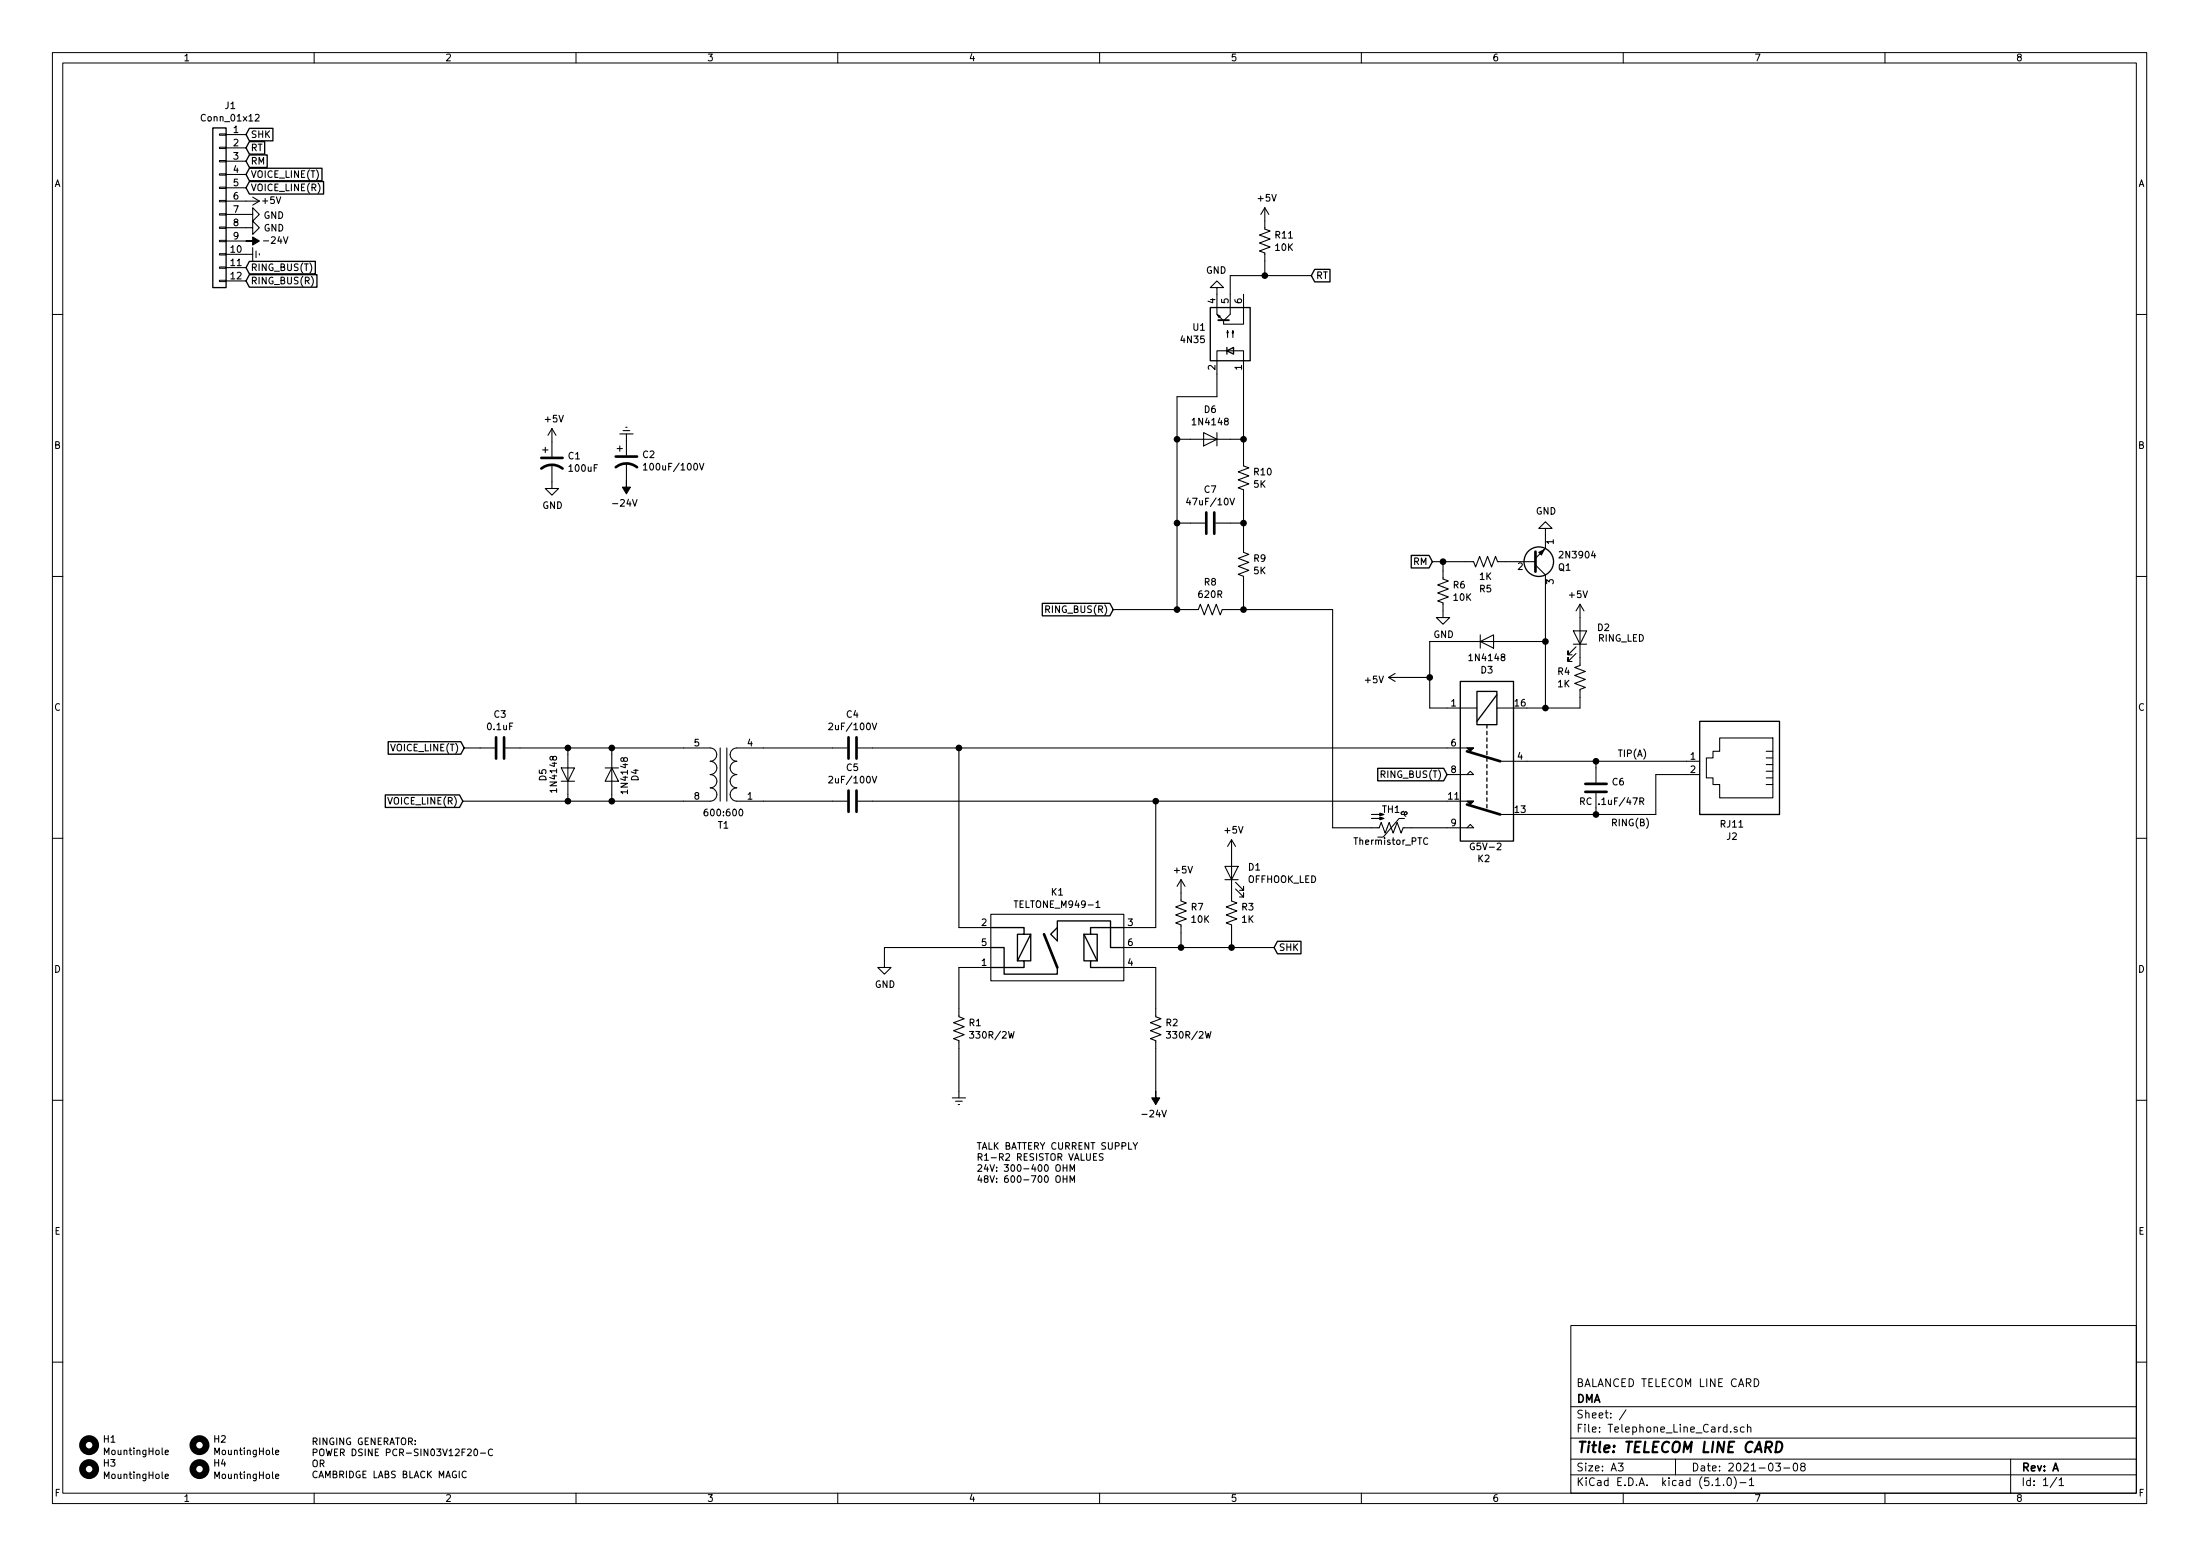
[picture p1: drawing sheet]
<svg xmlns="http://www.w3.org/2000/svg" width="420mm" height="297mm" viewBox="0 0 420 297" stroke-linecap="round" stroke-linejoin="round" font-family="sans-serif">
<g fill="none" stroke="#000" stroke-width=".19">
<path d="M10 10h400v277h-400zM12 12h396v273.1h-396zM60 10v2M110 10v2M160 10v2M210 10v2M260 10v2M310 10v2M360 10v2M41.9 38.3h1.3v.2h-1.3zM41.9 35.7h1.3v.3h-1.3zM41.9 33.2h1.3v.2h-1.3z"/>
<path d="M41.9 30.6h1.3v.3h-1.3zM41.9 28.1h1.3v.3h-1.3zM41.9 25.6h1.3v.2h-1.3zM41.9 53.5h1.3v.3h-1.3zM41.9 51h1.3v.2h-1.3zM41.9 48.4h1.3v.3h-1.3zM41.9 45.9h1.3v.2h-1.3zM41.9 43.3h1.3v.3h-1.3zM41.9 40.8h1.3v.3h-1.3zM10 60h2M408 60h2M10 110h2"/>
<path d="M408 110h2M10 160h2M408 160h2M10 210h2M408 210h2M300 253h108v32.1h-108zM10 260h2M300 278.5h108M300 274.5h108M300 268.5h108M309 279.3h1l-.5 .6 .4 .1v.7l-.2 .1-.7-.1M310.5 269.1l-1.2 2"/>
<path d="M320 278.5v3M330.5 273.3v.1M331.7 272.5a.37 .37 0 0 0-.5 .1v.2l.5 .2 .1 .1-.2 .3-.4-.1M333.1 272.5l-.4-.1-.3 .3 .1 .6 .2 .1 .4-.1M333.7 272.5h.1a.37 .37 0 0 1 .6 .1v.8M333.7 271.9v1.5M335 263.2a.76 .76 0 0 1 .9 .8 .76 .76 0 0 1-.9 .7zM339.1 279.3h.9l-.5 .6 .5 .1v.7l-.2 .1-.7-.1M342.6 279.5l.4-.2a.94 .94 0 0 1 0 1.5 .82 .82 0 0 1-.4-1.3zM344.2 279.9l-.3-.2 .1-.2 .2-.2 .4 .1 .2 .2-.1 .2-.5 .1-.3 .3v.3l.3 .3h.2l.4-.3-.1-.4-.3-.2M384 278.5v6.6M408 260h2"/>
<path d="M60 285.1v1.9M110 285.1v1.9M160 285.1v1.9M210 285.1v1.9M260 285.1v1.9M300 281.5h108M310 285.1v1.9M327.7 283.6h.8M329.2 283.5v.1M329.9 282.3l.4-.2a.94 .94 0 0 1 0 1.5 .82 .82 0 0 1-.4-1.3zM331.2 281.9a1.71 1.71 0 0 1 0 2.3M332.3 283h1.2"/>
<path d="M334.1 282.5l.4-.4v1.5M334.1 283.6h.8M340.7 280.2h1.1M360 285.1v1.9M392.8 282l-1.3 2M393.2 282.5l.5-.4v1.5M393.2 283.6h.9"/>
</g>
<path d="M339.3 275.2h.5a1.09 1.09 0 0 1 .5 1.3 1.09 1.09 0 0 1-1.2 .7z" fill="none" stroke="#000" stroke-width=".41"/>
<g fill="none" stroke="#000" stroke-width=".2">
<path d="M43.2 38.4h6.3M43.2 25.7h3.8M43.2 28.2h3.8M43.2 30.8h3.8M43.2 33.3h3.8M43.2 35.9h3.8M48.3 37.6l1.2 .8M48.8 22l.5-.2 .2 .4-.8 .9h.8M49.5 38.4l-1.2 .8M241.6 39.7v4l1 .4-2.1 .8 2.1 .7-2.1 .8 2.1 .8-2.1 .7 1.1 .4v4.3M241.6 39.7l-.8 1.2M241.6 39.7l.7 1.2"/>
<path d="M43.2 43.5h5.1v1.2l1.2-1.2-1.2-1.3v1.3M43.2 40.9h5.1v1.3l1.2-1.3-1.2-1.2v1.2M43.2 48.6h5.1M43.2 51.1h3.8M43.2 53.6h3.8M43.2 46h3.8M48.3 47.3v2.5M48.9 47.9v1.3M49.5 48.4v.3M59.5 52.7a1.4 1.4 0 0 1 0 2M232.4 54.9h1.3l-1.3-1.3-1.3 1.3h1.3v5.1l1.2 1.1M237.5 56.2v5.7h-3.8v-.6"/>
<path d="M250.4 52.6h-15.5v7.4l-1.1 1.1M232.5 60.1l.5 .3-.2 .2zM234.4 63.2l.2 .3h-.3l.1-.3v1.2M235.5 63.2l.1 .3h-.3l.2-.3v1.2M103.6 85.9h1M104.1 85.4v1M105.4 88.7v4.6h1.3l-1.3 1.2-1.3-1.2h1.3M105.4 81.8v5.4M105.4 81.8l-.8 1.3M105.4 81.8l.8 1.3M117.9 85.6h1M118.4 85.1v1"/>
<path d="M118.4 82.8h2.5M119 82.2h1.3M119.5 81.6h.3M119.6 82.8v4.1M119.6 88.4v3.3M122.9 88.8l.3-.3v1.2M122.9 89.7h.7M133.6 88.5l.4 1.2 .4-1.2M224.8 99.9h5.3M224.8 83.9h12.7M226.9 95.1l-.3 .8h.8M229.9 82.6l2.5 1.3-2.5 1.2z"/>
<path d="M232.2 99.9h5.3M232.4 82.6v2.5M234.9 95.1l.4 1.3 .5-1.3M212.6 116.4h16.3l.3-1 .8 2 .8-2 .7 2 .8-2 .7 2 .4-1h21.1v41.6h8.9l.4-1 .7 2 .8-2 .8 2 .7-2 .8 2 .4-1h13.4l-.6-.6-.6 .6M224.8 116.4v-40.7h7.6v-8.7h5.1v21.9l1 .4-2 .8 2 .7-2 .8 2 .8-2 .7 1 .4v11.9l1 .4-2 .8 2 .8-2 .7 2 .8-2 .7 1 .4v6.4M273.6 107.2h7.8l.4 1 .8-2 .7 2 .8-2 .8 2 .7-2 .4 1h7.2M275.6 107.2v3.3l1 .4-2 .8 2 .7-2 .8 2 .8-2 .7 1 .4v2.8h1.3l-1.3 1.3-1.3-1.3h1.3M293.2 107.9l1.9 1.9v25.4M295.1 100.9h-1.2l1.2-1.3 1.3 1.3h-1.3v3.8l-1.9 1.9M301.8 115.4v11.6l-1.1 .4 2.1 .8-2.1 .7 2.1 .8-2.1 .8 2.1 .7-1 .4v3.6h-10.2M301.8 115.4l.7 1.2M301.8 115.4l-.8 1.2"/>
<path d="M158.3 138.2l.5-.2 .2 .4-.8 .9h.8M166.6 138l.4 1.3 .4-1.3M265.2 129.3h7.8M265.2 129.3l1.2 .8M266.4 128.6l-1.2 .7M282.7 122.5l2.5-1.3v2.5zM282.7 121.2v2.5M285.9 135.2h3.2M295.1 122.5h-22.1v12.7h9.1M300.5 120.4h2.5l-1.2 2.6zM300.5 123h2.5M301 124.8l-1.5 1.5v-.8v.8h.7"/>
<path d="M301 123.5l-1.5 1.5v-.8v.8h.7M88.6 142.8h5.9M96.5 142.8h39.1a1.27 1.27 0 0 1 1.3 1.3 1.27 1.27 0 0 1-1.3 1.2 1.27 1.27 0 0 1 1.3 1.3 1.27 1.27 0 0 1-1.3 1.3 1.27 1.27 0 0 1 1.3 1.2 1.27 1.27 0 0 1-1.3 1.3 1.27 1.27 0 0 1 1.3 1.3 1.27 1.27 0 0 1-1.3 1.2h-47.2M107.2 146.6h2.5l-1.2 2.5zM107.2 149.1h2.5M108.5 142.8v10.1M115.6 146.6h2.5M116.8 146.6l1.3 2.5h-2.5zM116.8 142.8v10.1M137.5 142.8v10.1M138.8 142.8v10.1M158.3 148.3l.5-.1 .2 .4-.8 .9h.8"/>
<path d="M161.8 142.8h-21.1a1.27 1.27 0 0 0-1.3 1.3 1.27 1.27 0 0 0 1.3 1.2 1.27 1.27 0 0 0-1.3 1.3 1.27 1.27 0 0 0 1.3 1.3 1.27 1.27 0 0 0-1.3 1.2 1.27 1.27 0 0 0 1.3 1.3 1.27 1.27 0 0 0-1.3 1.3 1.27 1.27 0 0 0 1.3 1.2h21.1M163.8 142.8h117.6M163.8 152.9h112.6M166.6 148.2l.4 1.3 .4-1.3M183.1 142.8v34.3h6.1M220.7 152.9v24.2h-6.1M268.1 154.8l-.4 .2-.1 .3 .2 .2h.8l.1-.2-.1-.3h-.2l-.2 .3v.3l.3 .2M268.2 156.2h-1l-3 3.6h-1.1M276.4 147.9h5l-.6-.7-.6 .7M278.9 152.9h2.5M286.5 145.3h38.1M286.5 155.5h2.6"/>
<path d="M301.9 153l.6-.1v-.5l-.6-.1v1.3M302.2 153l.4 .6M304.8 145.3v4.1M304.8 151.4v4.1M313.2 153l.6-.1 .1-.2-.1-.3-.6-.1v1.3M313.5 153l.4 .6M324.6 147.9h-8.4v7.6h-24.6M328.4 140.9h10.2v11.4h-10.2v-2.5h-1.2v-1.3h-1.3v-3.8h1.3v-1.3h1.2zM337.3 143.4h1.3M337.3 144.7h1.3M337.3 146h1.3M337.3 147.2h1.3"/>
<path d="M337.3 148.5h1.3M337.3 149.8h1.3M189.2 174.5h25.4v12.7h-25.4zM193.7 172h.7M209.3 173.2h.8M225.6 167.9v4.1l1 .4-2.1 .7 2.1 .8-2.1 .8 2.1 .7-2.1 .8 1.1 .4v4.3M225.6 167.9l-.8 1.3M225.6 167.9l.7 1.3M233.9 165.4h2.6l-1.3 2.5zM233.9 167.9h2.6M235.2 160.3v11.7l1 .4-2 .7 2 .8-2 .8 2 .7-2 .8 1 .4v4.3M235.2 160.3l-.8 1.3"/>
<path d="M235.2 160.3l.8 1.3M236 169.7l1.5 1.5v-.7v.7h-.8M236 168.4l1.5 1.6v-.8v.8h-.8M272.7 160.1a.51 .51 0 0 0-.7 0 .51 .51 0 0 0-.1 .6l.2 .4h.6M185.2 196.9h.8l-.5 .5 .4 .1 .1 .5-.3 .2-.5-.1M189.2 184.7h-6.1v9.4l1 .4-2 .7 2 .8-2 .8 2 .7-2 .8 1 .4v10.9M189.2 180.9h-20.3v3.8h1.3l-1.3 1.3-1.3-1.3h1.3M214.6 184.7h6.1v9.4l1 .4-2 .7 2 .8-2 .8 2 .7-2 .8 1 .4v9.6M214.6 180.9h28.7M222.8 196.9h.7l-.4 .5 .4 .1v.5l-.2 .2-.5-.1M181.9 209.6h2.5M182.5 210.2h1.3"/>
<path d="M183 210.9h.3M216.4 218.1l.4 .7 .4-.7M216.8 218.8v.6M201.7 222.5l.3-.2a.44 .44 0 0 1 .5 .5l-.1 .6-.4 .2-.3-.2zM201.7 224.6l.3-.2a.44 .44 0 0 1 .5 .5l-.1 .6-.4 .2-.3-.2zM203 222.3v1.3M203 224.4v1.3M203 222.9h.8M203 225.1h.8M203.8 222.3v1.3M203.8 224.4v1.3M204.4 223.6v-1.3l.4 1 .4-1v1.3"/>
<path d="M204.4 225.7v-1.3l.4 1 .4-1v1.3M208.8 220.8h.5M209.4 220.2h-.6v1.3h.6M210.7 220.3l-.5-.1-.2 .2v.3l.5 .3 .2 .3-.3 .2-.5-.1M31.5 277.3l.7-.1-.1-.3-.4-.1-.2 .2 .1 .6h.5M52.6 277.3l.6-.1v-.3l-.4-.1-.2 .2 .1 .6h.5M90.6 276.7l.2-.1a.67 .67 0 0 1 .4 .7 .67 .67 0 0 1-.4 .6l-.3-.5zM91.8 277.4h.9M94.1 276.7a.6 .6 0 0 0-.9 .5 .6 .6 0 0 0 .6 .7l.3-.1M31.5 281.8l.7-.1-.1-.2-.4-.1-.2 .2 .1 .6h.5M52.6 281.8l.6-.1v-.2l-.4-.1-.2 .2 .1 .6h.5M89 281a.6 .6 0 0 0-.8 .4 .6 .6 0 0 0 .6 .7l.2-.1"/>
</g>
<g fill="none" stroke="#000" stroke-width="1.3">
<circle cx="17" cy="275.9" r="1.27"/>
<circle cx="38.1" cy="275.9" r="1.27"/>
<circle cx="17" cy="280.5" r="1.27"/>
<circle cx="38.1" cy="280.5" r="1.27"/>
</g>
<g fill="none" stroke="#000" stroke-width=".25">
<path d="M40.6 24.4h2.6v30.5h-2.6zM47.6 32.1h13.9v2.4h-13.9l-.6-1.2zM47.6 34.7h14.2v2.3h-14.2l-.6-1.1zM47.6 27h2.9v2.4h-2.9l-.6-1.2zM47.6 29.6h3.4v2.4h-3.4l-.6-1.2zM47.6 24.5h4.5v2.4h-4.5l-.6-1.2zM47.6 52.4h12.9v2.4h-12.9l-.6-1.2zM47.6 49.9h12.6v2.4h-12.6l-.6-1.2zM231.1 58.7h7.7v10.2h-7.7zM251.1 51.4h2.9v2.4h-2.9l-.7-1.2zM234.3 67l1.3-.7v1.3zM234.3 66.3v1.3"/>
<path d="M199.1 115.2h12.9l.6 1.2-.6 1.2h-12.9zM269.5 106h3.4l.7 1.2-.7 1.2h-3.4zM278.9 130.1h10.2v30.5h-10.2zM282.1 132h3.8v6.3h-3.8zM284 138.3v.7M284 139.6v.6M285.9 132.6l-3.8 5.1M324.6 137.7h15.3v17.8h-15.3zM73.6 151.8h14.2l.6 1.1-.6 1.2h-14.2zM74.1 141.6h13.9l.6 1.2-.6 1.2h-13.9zM263.1 146.7h12.6l.7 1.2-.7 1.2h-12.6zM284 140.9v.6"/>
<path d="M284 142.1v.7M284 143.4v.7M284 144.7v.6M284 146v.6M284 147.2v.7M284 148.5v.6M284 149.8v.6M284 151v.7M284 152.3v.6M284 153.6v.6M189.2 177.1h6.4v1.2h-1.3v5.1h1.3v1.3h-6.4M195.6 178.3h1.2v5.1h-1.2"/>
<path d="M196.8 178.3l-2.5 5.1M201.9 177.1l-1.2 1.2 1.2 1.3v-3.8h10.2v5.1h2.5M207 178.3l2.5 5.1M208.3 178.3h-1.3v5.1h1.3M214.6 177.1h-6.3v1.2h1.2v5.1h-1.2v1.3h6.3M244 179.7h4.5v2.4h-4.5l-.7-1.2zM189.2 180.9h2.6v5.1h10.1v-1.3"/>
<circle cx="293.9" cy="107.2" r="2.82"/>
</g>
<g fill="none" stroke="#000" stroke-width=".51">
<path d="M103.4 89.4a3.3 3.3 0 0 1 4 0M103.4 87.4h4M117.6 89.2a3.3 3.3 0 0 1 4.1 0M117.6 87.2h4.1M230.4 97.8v4.1M231.9 97.8v4.1M293.2 105.3v3.8M94.7 140.8v4M96.3 140.8v4M162.1 140.8v4M162.1 150.9v4.1M163.6 140.8v4"/>
<path d="M163.6 150.9v4.1M280.2 143.4l6.3 1.9M280.2 153.6l6.3 1.9M302.8 151.2h4M302.8 149.6h4M199.4 178.3l2.5 6.4"/>
</g>
<path d="M47 46h1.3v-.8l1.2 .8-1.2 .8v-.8zM119.6 91.7v1.3h.8l-.8 1.3-.7-1.3h.7zM293.9 105.4l1-.5-.5 1.1zM262 155.5h2.3l-.8 .2v-.5l.8 .3zM262 156.2h2.3l-.8 .3v-.5l.8 .2zM280.2 142.8h1.2l-.6 .6zM280.2 152.9h1.2l-.6 .7zM220.7 208.3v1.3h.8l-.8 1.3-.7-1.3h.7z" fill="#000" stroke="#000" stroke-width=".2"/>
<g fill="#000" stroke="#000" stroke-width=".25">
<circle cx="241.6" cy="52.6" r=".51"/>
<circle cx="224.8" cy="99.9" r=".51"/>
<circle cx="224.8" cy="83.9" r=".51"/>
<circle cx="237.5" cy="99.9" r=".51"/>
<circle cx="237.5" cy="83.9" r=".51"/>
<circle cx="224.8" cy="116.4" r=".51"/>
<circle cx="237.5" cy="116.4" r=".51"/>
<circle cx="275.6" cy="107.2" r=".51"/>
<circle cx="273" cy="129.3" r=".51"/>
<circle cx="295.1" cy="135.2" r=".51"/>
<circle cx="295.1" cy="122.5" r=".51"/>
<circle cx="108.5" cy="142.8" r=".51"/>
<circle cx="108.5" cy="152.9" r=".51"/>
<circle cx="116.8" cy="152.9" r=".51"/>
<circle cx="116.8" cy="142.8" r=".51"/>
<circle cx="183.1" cy="142.8" r=".51"/>
<circle cx="220.7" cy="152.9" r=".51"/>
<circle cx="304.8" cy="145.3" r=".51"/>
<circle cx="304.8" cy="155.5" r=".51"/>
<circle cx="225.6" cy="180.9" r=".51"/>
<circle cx="235.2" cy="180.9" r=".51"/>
</g>
<path d="M232.7 61.1h2" fill="none" stroke="#000" stroke-width=".36"/>
<text font-size="2.8" x="301" y="277.3">Title: TELECOM LINE CARD</text>
<g font-size="2.1">
<text x="301" y="267.8">DMA</text>
<text x="301" y="264.8">BALANCED TELECOM LINE CARD</text>
<text x="301" y="273.5">File: Telephone_Line_Card.sch</text>
<text x="301" y="270.8">Sheet: /</text>
<text x="301" y="280.9">Size: A3</text>
<text x="323" y="280.9">Date: 2021-03-08</text>
<text x="386" y="280.9">Rev: A</text>
<text x="301" y="283.7">KiCad E.D.A. kicad (5.1.0)-1</text>
<text x="386" y="283.7">Id: 1/1</text>
</g>
<g font-size="1.8">
<text x="35" y="11.7">1</text>
<text x="85" y="11.7">2</text>
<text x="135" y="11.7">3</text>
<text x="185" y="11.7">4</text>
<text x="235" y="11.7">5</text>
<text x="285" y="11.7">6</text>
<text x="335" y="11.7">7</text>
<text x="385" y="11.7">8</text>
<text x="38.8" y="23.2">Conn_01x12</text>
<text x="43" y="20.8">J1</text>
<text x="44.6" y="25.4">1</text>
<text x="44.6" y="27.9">2</text>
<text x="47.8" y="28.9">RT</text>
<text x="47.8" y="26.3">SHK</text>
<text x="10.4" y="35.7">A</text>
<text x="44.6" y="30.5">3</text>
<text x="44.6" y="33">4</text>
<text x="44.6" y="35.5">5</text>
<text x="47.8" y="33.9">VOICE_LINE(T)</text>
<text x="47.8" y="31.4">RM</text>
<text x="408.4" y="35.7">A</text>
<text x="44.6" y="38.1">6</text>
<text x="44.6" y="40.6">7</text>
<text x="47.8" y="36.5">VOICE_LINE(R)</text>
<text x="50.2" y="38.9">+5V</text>
<text x="50.3" y="41.8">GND</text>
<text x="240.3" y="38.5">+5V</text>
<text x="44.6" y="43.2">8</text>
<text x="44.6" y="45.7">9</text>
<text x="50.4" y="44.2">GND</text>
<text x="50.7" y="46.5">-24V</text>
<text x="243.6" y="45.5">R11</text>
<text x="243.6" y="47.9">10K</text>
<text x="44.1" y="48.2">10</text>
<text x="44.1" y="50.8">11</text>
<text x="44.1" y="53.3">12</text>
<text x="47.8" y="51.7">RING_BUS(T)</text>
<text x="230.3" y="52.3">GND</text>
<text x="251.3" y="53.2">RT</text>
<text x="47.8" y="54.3">RING_BUS(R)</text>
<text x="232.1" y="57.9" transform="rotate(-90 232.1 57.9)">4</text>
<text x="234.6" y="57.9" transform="rotate(-90 234.6 57.9)">5</text>
<text x="237.2" y="57.9" transform="rotate(-90 237.2 57.9)">6</text>
<text x="225.7" y="65.5">4N35</text>
<text x="227.9" y="63.1">U1</text>
<text x="232.1" y="70.6" transform="rotate(-90 232.1 70.6)">2</text>
<text x="237.2" y="70.6" transform="rotate(-90 237.2 70.6)">1</text>
<text x="104.2" y="80.6">+5V</text>
<text x="228" y="81.2">1N4148</text>
<text x="230" y="78.8">D6</text>
<text x="10.4" y="85.7">B</text>
<text x="108.6" y="87.7">C1</text>
<text x="122.8" y="87.4">C2</text>
<text x="123.7" y="89.8">100uF/100V</text>
<text x="408.4" y="85.7">B</text>
<text x="108.8" y="90.1">100uF</text>
<text x="230" y="94.1">C7</text>
<text x="239.5" y="93.1">5K</text>
<text x="239.5" y="90.7">R10</text>
<text x="103.6" y="97.1">GND</text>
<text x="117.4" y="96.7">-24V</text>
<text x="227.3" y="96.5">47uF/10V</text>
<text x="293.3" y="98.2">GND</text>
<text x="239.5" y="107.3">R9</text>
<text x="270" y="107.9">RM</text>
<text x="296.7" y="103.9" transform="rotate(-90 296.7 103.9)">1</text>
<text x="298.1" y="106.6">2N3904</text>
<text x="230" y="111.8">R8</text>
<text x="239.5" y="109.6">5K</text>
<text x="277.6" y="112.3">R6</text>
<text x="282.6" y="113.1">R5</text>
<text x="282.6" y="110.7">1K</text>
<text x="289.9" y="108.8">2</text>
<text x="296.7" y="111.5" transform="rotate(-90 296.7 111.5)">3</text>
<text x="297.7" y="109">Q1</text>
<text x="200.2" y="117">RING_BUS(R)</text>
<text x="229" y="114.1">620R</text>
<text x="277.6" y="114.7">10K</text>
<text x="299.8" y="114.2">+5V</text>
<text x="273.8" y="121.8">GND</text>
<text x="305.1" y="120.5">D2</text>
<text x="305.2" y="122.5">RING_LED</text>
<text x="260.8" y="130.4">+5V</text>
<text x="280.9" y="126.2">1N4148</text>
<text x="282.9" y="128.6">D3</text>
<text x="297.5" y="128.8">R4</text>
<text x="297.5" y="131.2">1K</text>
<text x="10.4" y="135.7">C</text>
<text x="94.4" y="137">C3</text>
<text x="161.7" y="137">C4</text>
<text x="277.1" y="134.9">1</text>
<text x="289.4" y="134.9">16</text>
<text x="408.4" y="135.7">C</text>
<text x="75" y="143.4">VOICE_LINE(T)</text>
<text x="93.2" y="139.4">0.1uF</text>
<text x="132.6" y="142.5">5</text>
<text x="142.8" y="142.5">4</text>
<text x="158.9" y="139.4">2uF/100V</text>
<text x="277.1" y="142.5">6</text>
<text x="104.3" y="149.1" transform="rotate(-90 104.3 149.1)">D5</text>
<text x="121.9" y="149.1" transform="rotate(-90 121.9 149.1)">D4</text>
<text x="158.9" y="149.5">2uF/100V</text>
<text x="161.7" y="147.2">C5</text>
<text x="264.1" y="148.5">RING_BUS(T)</text>
<text x="277.1" y="147.6">8</text>
<text x="289.8" y="145">4</text>
<text x="307.9" y="149.9">C6</text>
<text x="308.9" y="144.5">TIP(A)</text>
<text x="322.9" y="145">1</text>
<text x="322.9" y="147.6">2</text>
<text x="74.6" y="153.6">VOICE_LINE(R)</text>
<text x="106.4" y="150.9" transform="rotate(-90 106.4 150.9)">1N4148</text>
<text x="119.9" y="151.2" transform="rotate(-90 119.9 151.2)">1N4148</text>
<text x="132.6" y="152.6">8</text>
<text x="134.9" y="155.8">600:600</text>
<text x="142.8" y="152.6">1</text>
<text x="264" y="155.2">TH1</text>
<text x="276.7" y="152.6">11</text>
<text x="289.4" y="155.2">13</text>
<text x="302.7" y="153.7">RC .1uF/47R</text>
<text x="137.2" y="158.2">T1</text>
<text x="234" y="159.1">+5V</text>
<text x="258.8" y="161.3">Thermistor_PTC</text>
<text x="277.1" y="157.7">9</text>
<text x="307.6" y="157.7">RING(B)</text>
<text x="328.7" y="158">RJ11</text>
<text x="329.8" y="160.3">J2</text>
<text x="224.3" y="166.7">+5V</text>
<text x="238.5" y="166.2">D1</text>
<text x="281.2" y="162.3">G5V-2</text>
<text x="282.3" y="164.6">K2</text>
<text x="194.3" y="173.3">TELTONE_M949-1</text>
<text x="200.8" y="171">K1</text>
<text x="227.5" y="173.8">R7</text>
<text x="237.2" y="173.8">R3</text>
<text x="238.2" y="168.5">OFFHOOK_LED</text>
<text x="187.5" y="176.8">2</text>
<text x="215.4" y="176.8">3</text>
<text x="227.6" y="176.2">10K</text>
<text x="237.2" y="176.2">1K</text>
<text x="10.4" y="185.7">D</text>
<text x="187.5" y="184.4">1</text>
<text x="187.5" y="180.6">5</text>
<text x="215.4" y="184.4">4</text>
<text x="215.4" y="180.6">6</text>
<text x="244.2" y="181.5">SHK</text>
<text x="408.4" y="185.7">D</text>
<text x="167.1" y="188.6">GND</text>
<text x="185.1" y="195.9">R1</text>
<text x="222.7" y="195.9">R2</text>
<text x="185.8" y="198.3">330R/2W</text>
<text x="223.3" y="198.3">330R/2W</text>
<text x="218.5" y="213.3">-24V</text>
<text x="186.4" y="219.5">TALK BATTERY CURRENT SUPPLY</text>
<text x="186.4" y="221.6">R1-R2 RESISTOR VALUES</text>
<text x="186.4" y="223.7">24V: 300-400 OHM</text>
<text x="186.4" y="225.8">48V: 600-700 OHM</text>
<text x="10.4" y="235.7">E</text>
<text x="408.4" y="235.7">E</text>
<text x="19.8" y="275.4">H1</text>
<text x="40.9" y="275.4">H2</text>
<text x="59.4" y="275.9">RINGING GENERATOR:</text>
<text x="19.8" y="280">H3</text>
<text x="20.1" y="277.8">MountingHole</text>
<text x="40.9" y="280">H4</text>
<text x="41.2" y="277.8">MountingHole</text>
<text x="59.4" y="278">POWER DSINE PCR-SIN03V12F20-C</text>
<text x="59.4" y="280.1">OR</text>
<text x="10.5" y="285.7">F</text>
<text x="20.1" y="282.3">MountingHole</text>
<text x="35" y="286.7">1</text>
<text x="41.2" y="282.3">MountingHole</text>
<text x="59.4" y="282.2">CAMBRIDGE LABS BLACK MAGIC</text>
<text x="85" y="286.7">2</text>
<text x="135" y="286.7">3</text>
<text x="185" y="286.7">4</text>
<text x="235" y="286.7">5</text>
<text x="285" y="286.7">6</text>
<text x="335" y="286.7">7</text>
<text x="385" y="286.7">8</text>
<text x="408.5" y="285.7">F</text>
</g>
</svg>
